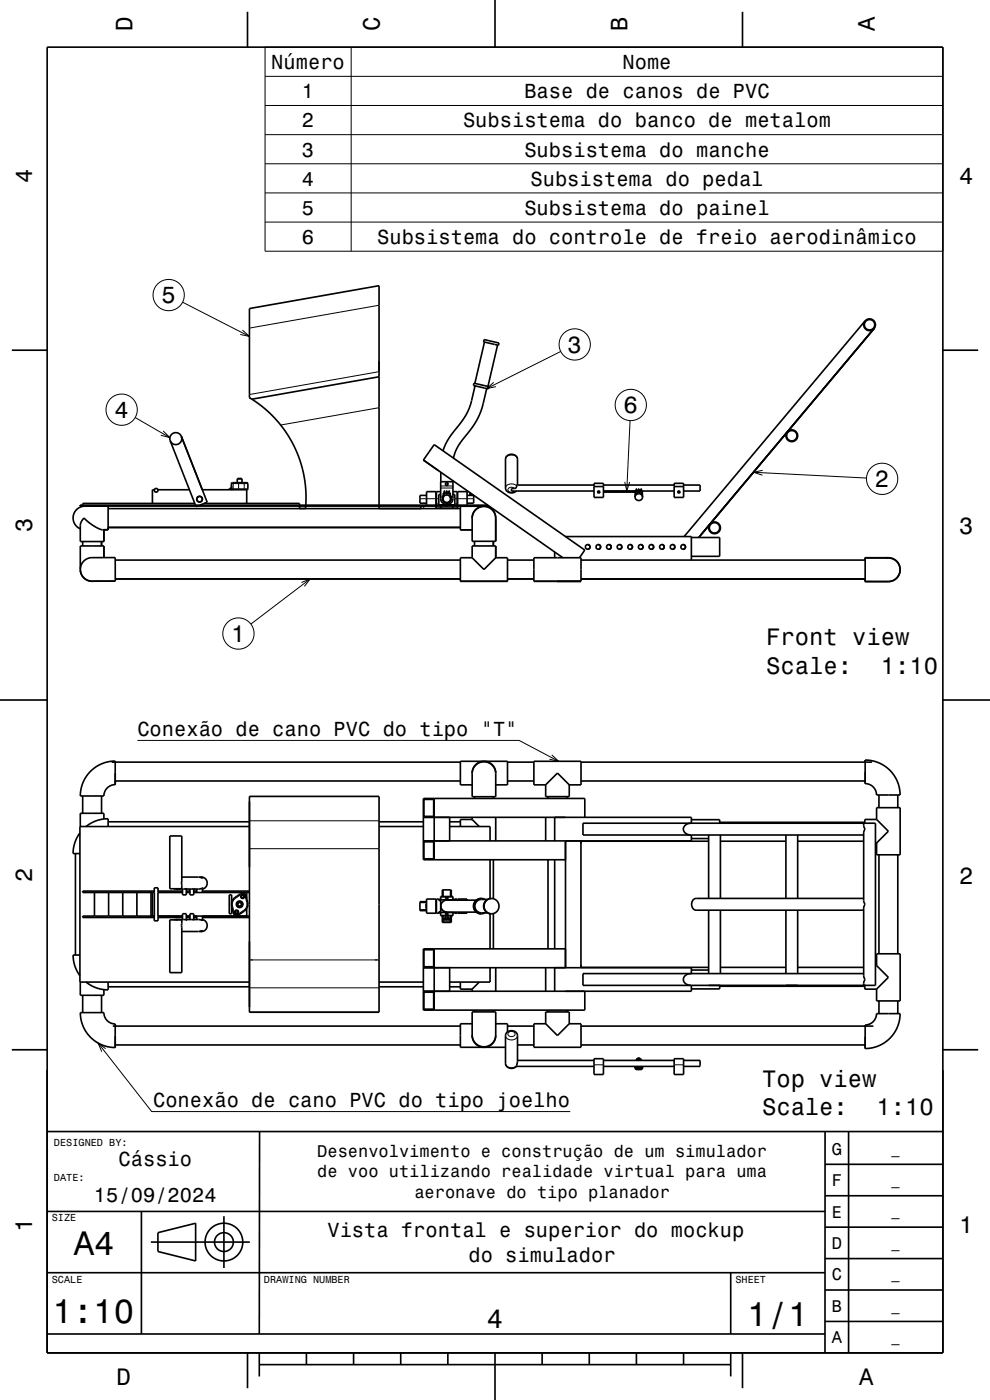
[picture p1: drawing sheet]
<svg xmlns="http://www.w3.org/2000/svg" width="210mm" height="297mm" viewBox="0 0 210 297" stroke-linecap="round" stroke-linejoin="round" font-family="sans-serif">
<g fill="none" stroke="#000" stroke-width=".35">
<path d="M10 10h190v277h-190zM52.5 2.5v7.5M105 0v10M157.5 2.5v7.5M2.5 74.3h7.5M80.4 79.9l-27 4.8-.5-.3M102.7 72l3.2 .8-.2 .5-3.1-.8zM102.8 72.6l-2.1 8.7M105.5 73.2l-2 8.8M183.5 68.1l-38.4 45.7M185.4 69.7l-37.2 44.3M200 74.3h7.5"/>
<path d="M36.1 93.5l5.4 13.7M38.5 92.6l5.5 13.9-1.6 .7M52.9 84.4v-18.9l27.5-4.9v46.6M52.9 84.4l.1 .1M53.3 84.6l2.7 2 2.4 2.2 2.2 2.8 1.6 2.7 1.3 3 .9 3.2 .4 3.2 .1 3.5M100.5 81.3l3.2 .7-.1 .5-3.2-.7zM100.8 81.9l-.9 3.5-.8 2.1-1 1.7-2.9 3.8-1.2 2.6M103.2 82.4l-.9 3.9-.7 2-1.3 2.1-3.1 4.1-.6 1.4-.4 1.3M17.5 107.4h.1M17.5 114.9v.9M17.7 119.1a2.46 2.46 0 0 1 1.8-.8h4.9l.1 5h-5a2.5 2.5 0 0 1-2.3-1.5 2.5 2.5 0 0 1 .5-2.7zM18 107.4a2.5 2.5 0 0 0-2.4 2 2.5 2.5 0 0 0 1.4 2.8"/>
<path d="M21.5 114.9v.9M22 112.4v2.5h-5v-3.6l.5-1.1a.34 .34 0 0 1 .4-.3 .34 .34 0 0 1 .3 .4l1.4 1.1 1.3 .7 .8 .3h1.2M22 118.3v-2.5h-5v4.9M22.9 107.4v5M22.9 107.9h74.8M24.4 118.8h73.3M32.7 103.9h-.4v2.9M33.5 103.9h6.7M41.3 106.8h-23.8v.4M41.5 107.4l.1 .1 .3-.1M42.9 103.9h9.5l.2-.2v-1.1l-.2-.2h-3.1l-.2 .2v1.3M43.3 106.8h20.2v.4"/>
<path d="M49.1 103.1h.1M49.1 103.6h-.5v.3M49.1 103.8l.2 .1M50.3 101.6h1M50.3 101.6v.8M51.3 101.6v.8M52.3 103.9v2.9M63.5 107.4v.5M63.5 107.9h1.3M64.8 107.4v.5M80.4 107.4v.5M80.4 107.9h8.9"/>
<path d="M89.3 107.4v.5M90.3 107.4h-.1M90.5 107.2v-2.9h2v2.9M90.5 105.1h-1.4v1.6h1.4M92.5 105.3h.1M92.5 106.3h.1M92.5 107.4v.4h4.6v-.4M93.5 104.9h-.4v2.2h3.4v-2.2h-.4M93.5 104.3h-.9v2.9M93.5 100.2v5.6a1.3 1.3 0 0 0 1.3 1.2 1.3 1.3 0 0 0 1.3-1.2v-3.6h-2.6M93.5 107.4v.4M94 105.8a.8 .8 0 0 1 .8-.8 .8 .8 0 0 1 .8 .8"/>
<path d="M94 105.8v-.6h-.2a1.07 1.07 0 0 0 .2 1.2 1.07 1.07 0 0 0 1.2 .2l.2-.1a1.38 1.38 0 0 0 .3-1.3h-.1v.6M94 105.8a.8 .8 0 0 0 .8 .8 .8 .8 0 0 0 .8-.8M94.2 104.1l.1 .8zM94.2 104.6h-.2v.9M94.3 104.6h.4M94.5 107v.1M94.6 107.4h.3M94.7 104.1l.1 .8zM94.8 104.6h.4M95.1 107v.1M95.2 104.1l.1 .8zM95.3 104.6h.2v.9"/>
<path d="M96 102v.2M96 107.4v.4M96.1 104.3h.9v2.9M97 105.3h.1M97 106.3h.1M97.1 107.2v-2.9h2v2.9M97.7 111.9h-74.8v.5M97.7 107.4v5h2.5M99.1 105.1h1.4v1.6h-1.4M99.2 107.4h.2M99.8 104.6h-.1v.5M99.9 105l.5 .1"/>
<path d="M99.9 104.7v.4M100 104.7l-.1 .2M100.2 118.3h-2.5v5h10v-5h-2.5M100.2 118.3v-2.5h5v2.5M100.2 118.3l2.5 2.5 2.5-2.5M100.7 114.8v1M100.8 108.2a2.5 2.5 0 0 1 2.8-.6 2.5 2.5 0 0 1 1.6 2.3v4.9h-5v-4.9a2.48 2.48 0 0 1 .6-1.7zM103.5 107.2h-86.5v.2h86.8M104.7 114.8v1M105.2 109.9a2.5 2.5 0 0 0-2.6-2.5 2.5 2.5 0 0 0-2.4 2.6M107.7 118.8h5.5M109.8 102.9l-.1-5.7-.6-.7-1-.1-.5 .3-.4 .6v6.4l.3 .5 .6 .3h.8l.6-.3"/>
<path d="M117.7 117.1v1.2M119.4 118.3l-29.6-20.7 2.3-3.3 32 22.4-1.2 1.6M120 113.8h26.7v5M123.2 118.8h60.3M124.7 115.5a.5 .5 0 0 1 .5 .5 .5 .5 0 0 1-.5 .5M126 102.9h-16.3l-.4 .7h-.8v.6h17.5M126 102.5h2v3h-2zM126 103.2h2M126.8 104.3l.4-.1v.3l-.3 .1zM126.8 104.3l.2 .1 .2-.1M126.9 115.5a.5 .5 0 0 1 .5 .5 .5 .5 0 0 1-.5 .5M128 102.9h15"/>
<path d="M128.1 104.2l.2 .3 .1-.2 .2 .2 .1-.2 .2 .2 .1-.2 .2 .2 .1-.2 .2 .2 .1-.2 .2 .2 .1-.2 .2 .2 .1-.2 .2 .2 .1-.2 .2 .2 .1-.2 .2 .2 .1-.2 .2 .2 .1-.2 .2 .2 .1-.2 .2 .2 .1-.2 .2 .2 .1-.2 .2 .2 .1-.2 .2 .2 .1-.2 .2 .2 .1-.2 .1 .2 .2-.2 .1 .2 .2-.2 .2 .2 .1-.2 .2 .2 .1-.2 .2 .2 .2-.1M128.1 104.2h6.7M129.2 115.5a.5 .5 0 0 1 .5 .5 .5 .5 0 0 1-.5 .5M131.4 115.5a.5 .5 0 0 1 .5 .5 .5 .5 0 0 1-.5 .5M133.7 115.5a.5 .5 0 0 1 .5 .5 .5 .5 0 0 1-.5 .5M134.7 105.5a.8 .8 0 0 0 .8 .7 .8 .8 0 0 0 .8-.7M134.7 105.5a.8 .8 0 0 1 .8-.8 .8 .8 0 0 1 .8 .8M134.8 104.9l-.1 .6M135 104.1h-.2v.9a.83 .83 0 0 1 .7-.5 .83 .83 0 0 1 .8 .5v-.9h-.2M135 103.7l.1 .8zM135 104.2h-7M135.1 104.1h.4"/>
<path d="M135.1 104.2h.4M135.5 103.7l.1 .8zM135.6 104.1h.3M135.6 104.2h.3M135.9 115.5a.5 .5 0 0 1 .5 .5 .5 .5 0 0 1-.5 .5M135.9 103.7l.2 .8zM136.1 104.2h6.9M136.3 104.9v.6M138.2 115.5a.5 .5 0 0 1 .5 .5 .5 .5 0 0 1-.5 .5M140.4 115.5a.5 .5 0 0 1 .5 .5 .5 .5 0 0 1-.5 .5M142.7 115.5a.5 .5 0 0 1 .5 .5 .5 .5 0 0 1-.5 .5M143 102.5h2v3h-2z"/>
<path d="M143 103.2h2M143.1 116.2l-.2 .3M143.8 104.3l.4-.1v.3l-.3 .1zM143.8 104.3l.2 .1 .2-.1M144.9 115.5a.5 .5 0 0 1 .5 .5 .5 .5 0 0 1-.5 .5M145 102.9h3.5v1.3h-3.5M146.7 114h6v4h-6M183.5 118.4h4.9a2.5 2.5 0 0 1 2.5 2.5 2.5 2.5 0 0 1-2.5 2.5h-4.9zM187.9 118.4a2.53 2.53 0 0 1 3 2.2 2.53 2.53 0 0 1-2.5 2.8M188.4 118.3h-5v.5M17 120.9a2.5 2.5 0 0 0 2.8 2.4M24.5 122.8h73.2"/>
<path d="M107.7 122.8h5.5M118 123.3h.5M123.2 123.3h-10v-5h10v5h-5M183.4 122.8l.1 .5M183.5 122.8h-60.3M0 148.5h10M200 148.5h10M17 176.7a7.4 7.4 0 0 0-1.5 4.4h1.5M17.5 168.9v3.6M18.2 175.3a7.4 7.4 0 0 1 4.7-1.6v1.6M21.5 168.9v3.6M22 173.7v-1.2h-5v2.8"/>
<path d="M22.9 174.3h30M23.7 161.7h74M24.4 164v2.5M24.4 164v2v-.3M24.4 165.7h73.3M24.4 161.5l.1 .2M24.4 161.5v2.5M24.4 161.5a7.4 7.4 0 0 0-7.4 7.4h5a2.4 2.4 0 0 1 2.4-2.4M24.5 165.7l-.1 .8M36 177.3h2.6v11.2h-2.6zM52.9 168.9h27.5v45.8h-27.5zM52.9 175.3h-35.9v33h35.9"/>
<path d="M80.4 174.3h9.4M80.4 175.3h9.4M89.8 173.4h56.9v1.2M89.9 169.6h2.1v3.6h-2.1zM89.9 178.6h2.1v3.6h-2.1zM92.1 169.4v13M95.4 174.3h2.3M95.4 173.4v5M95.4 175.3h8.6v3.1M100.2 173.8h-2.5v1.5M100.2 173.4v.4M100.2 173.8l1.5 1.5"/>
<path d="M100.2 166.5h-2.5v-5h10v5h-2.5M100.7 169v.4M100.8 162.4a2.5 2.5 0 0 1 2.8-.6 2.5 2.5 0 0 1 1.6 2.3v4.9h-5v-4.9a2.48 2.48 0 0 1 .6-1.7zM104.7 169v.4M105.2 164a2.5 2.5 0 0 0-2.6-2.5 2.5 2.5 0 0 0-2.4 2.6M105.2 173.4v5M107.7 161.7h5.5M107.7 165.7h5.5M115.7 166.5h-2.5v-5h10v5h-2.5M115.7 166.5v2.5h5v-2.5M115.7 173.4v5M115.7 166.5l2.5-2.5 2.5 2.5"/>
<path d="M116.2 169v.4M117.7 173.4v5M120 178.4v26.9M120.2 169v.4M123.2 179h.1M123.2 178.4v26.9M123.2 161.7h61.8M123.2 165.7h60.3M123.2 178.5h27.1M124.1 173.4v-4h-34.3v13h30.2M146.6 174.6a1.26 1.26 0 0 0-1.4 .6 1.26 1.26 0 0 0 .2 1.5l.6 .3 .6 .1M146.7 177.1v1.3h-56.9"/>
<path d="M146.7 173.9h6v.7M146.7 177.9h3.6M150.3 177.1v13.5M152.7 174.5h30.7M152.8 178.5h13.9M152.8 177.1v13.5M166.7 177.1v13.5M169.2 178.5h14M169.2 177.1v13.5M183.2 174.6v.7l.3 .6-.3 .7v14.5l.3 .7-.3 .8v14.5l.3 .7-.3 .6v.6M183.2 177.1h-59.5v-2.5h62v34.4h-62v-2.5h59.5M183.5 161.2v5"/>
<path d="M183.5 161.2v.5M183.5 165.7v.5M183.5 161.2a7.4 7.4 0 0 1 7.4 7.4h-5a2.4 2.4 0 0 0-2.4-2.4M183.5 163.7v2M185.7 178.8h.2M185.9 173.8h-2.5v.8M185.9 173.8v-2.5h5v10h-5v-2.5M185.9 173.8l2.5 2.5-2.5 2.5M186.4 168.6v2.7M190.4 168.6v2.7M16 181.1v21.5M20 189.3v5"/>
<path d="M23 189.3v5M26 189.3v5M29 189.3v5M32 189.3v5M32.3 189.3v5M32.7 189h-15.2v.3h15.2M32.7 188.3h.8v7h-.8zM32.7 194.3h-15.2v.3h15.2M33.5 194.3h5.2M33.5 189.3h5.2M33.5 194.6h5.2M33.5 189h5.2"/>
<path d="M36 195.1h2.6v11.2h-2.6zM36.9 188.5l.4 .1M37.3 195.1h2.2v-1.3h-.8v1.3M37.3 195.1h.4M37.3 195.1h-.4M37.3 188.6l2.2-.1v1.3h-.8v-1.2M37.7 188.5l-.4 .1M38.6 186.1l4.3 .1-.3-.1M39.5 195.1h1.6v-1.3h-.8v1.3M39.5 188.6l1.6-.1v1.3h-.8v-1.2M39.5 194.3h.8M39.5 189.3h.8"/>
<path d="M39.5 194.6h.8M39.5 189h.8M41.1 188.6l1.8-.1v.8M41.1 194.3h11.8M41.1 189.3h11.8M41.1 194.6h.6M41.1 189h.6M41.7 188.6v.7M41.7 194.3v.8M42.3 197.6h.3M42.6 186.1a1.28 1.28 0 0 1 1.3 1.1 1.28 1.28 0 0 1-1 1.4M42.6 186.1h.3"/>
<path d="M42.6 186.1h-.3M42.6 197.5h.3l-.8 .1h-3.5M42.9 197.5l-.3 .1M42.9 195.1a1.28 1.28 0 0 1 1 1.4 1.28 1.28 0 0 1-1.3 1.1M42.9 194.3v.9l-1.8-.1M42.9 194.6h10M42.9 189h10M49.1 191.4v-1.6h-.5v4h.5v-1.5M49.7 190.5l1.4-.9 .6-.1 .5 .5 .3 1.4a1.75 1.75 0 0 1-.7 1.9l-1.4 .9h-.5l-.4-.6-.4-1.4a1.74 1.74 0 0 1 .6-1.7zM52.3 189.3v1.3M52.3 192.7v1.6M89.1 193h1.4"/>
<path d="M89.1 191.4h1.4M90.5 190.7h2v3h-2zM90.5 191.3h-1.4v1.9h1.4M90.5 191.7v1M92.5 192.7h.1M92.5 191.7h.1M93.1 190.8h.4M93.1 193.7h.4M93.5 191h-.4v-.3h-.5v3h.5v-.3h.4M93.5 192.2h.1M93.5 190.9h2.6M93.5 192.3h.1"/>
<path d="M93.5 193.6h2.6M93.5 192.3a1.27 1.27 0 0 0 1.3 1.2M93.8 190.2v-1.4h1.9v1.4M93.8 194.3v1.4h1.9v-1.4M94 188.8v1.4M94 194.3v1.4M94 194.9h1.6M94 195.6h1.6M94 194.9v.2h1.5v-.2M94.2 195.1h.1M94.3 194.9v-.3h1v.3M94.5 194.3v.3"/>
<path d="M94.6 190.4h.4l.1 .2-.3 .2-.2-.1zM94.6 193.8l.2-.1 .3 .2-.3 .2-.2-.1zM94.7 195.1h.1M94.8 193.5h6.2M95 194.4h.1M95 194.3v.3M95.2 195.1h.1M95.6 188.8v1.4M95.6 194.3v1.4M96.1 191v-.8h-2.6v4.1h2.6v-.8M96.1 190.8h.4M96.1 193.7h.4"/>
<path d="M96.5 191v-.3h.5v.3M96.5 193.5v.2h.5v-.2M97.1 191v-.3h2v.3M97.1 193.5v.2h2v-.2M101 191h-6.2a1.27 1.27 0 0 0-1.3 1.2 1.27 1.27 0 0 0 1.3 1.3M102.1 190.6a1.63 1.63 0 0 0-1.7 1.6 1.63 1.63 0 0 0 1.7 1.7M102.1 190.6l.8 .2M102.1 190.6a1.63 1.63 0 0 0-1.6 1.6 1.63 1.63 0 0 0 1.6 1.7M102.9 193.7l-.8 .2M103.4 190.8a1.63 1.63 0 0 0-.8 1.9 1.63 1.63 0 0 0 1.7 1.2M103.4 190.8h-1.3a1.43 1.43 0 0 0-1.4 1.4 1.43 1.43 0 0 0 1.4 1.5h1.3M104 182.4v8.2"/>
<path d="M104 193.8v7.5M104.3 190.6l-.9 .2M104.3 190.6a1.63 1.63 0 0 1 1.6 1.6 1.63 1.63 0 0 1-1.6 1.7M104.3 190.6a1.63 1.63 0 0 0-1.6 1.6 1.63 1.63 0 0 0 1.6 1.7M104.7 182.4v8.3M104.7 193.8v7.5M116.2 182.4v18.9M117.7 182.4v18.9M150.3 193.1v13.4M152.8 193.1v13.4M166.7 193.1v13.4M169.2 193.1v13.4"/>
<path d="M183.2 190.6h-35.5a1.29 1.29 0 0 0-1 1.2 1.29 1.29 0 0 0 1 1.3h35.5M186.4 181.3v21M190.4 181.3v21M17 202.6h-1.5a7.4 7.4 0 0 0 1.5 4.4M17 208.3v2.8h5v-1.2M17.5 211.1v3.7M18.2 208.3a7.4 7.4 0 0 0 4.7 1.7v-1.7M21.5 211.1v3.7M22.9 209.3h30M23.9 217.7h73.8M24.4 219.7v2.5M24.4 219.7v2"/>
<path d="M24.4 217.2v2.5M24.4 217.2l.1 .5M24.4 217.2a2.4 2.4 0 0 1-2.4-2.4h-5a7.4 7.4 0 0 0 7.4 7.4M80.4 209.3h9.4M80.4 208.3h9.4M89.8 205.3h56.9v1.2M89.9 210.5h2.1v3.6h-2.1zM89.9 201.5h2.1v3.6h-2.1zM92.1 201.3v13M95.4 209.3h2.3M95.4 205.3v5M97.7 208.3v1.5h2.5"/>
<path d="M100.2 209.8v.5M100.2 214.7h5v4.9a2.5 2.5 0 0 1-2.5 2.5 2.5 2.5 0 0 1-2.5-2.5zM100.2 219.6a2.5 2.5 0 0 0 2.4 2.6 2.5 2.5 0 0 0 2.6-2.5M100.2 217.2h-2.5v5h9.5M100.7 214.3v.4M101.7 208.3l-1.5 1.5M104 205.3v3h-8.6M104.7 214.3v.4M105.2 205.3v5M105.2 217.2h2.5v1.7M107.5 219l.7-.3h.7l.6 .3 .3 .6v5.6l-.2 1-.8 .4-1.1-.2-.5-.7v-6zM107.7 217.7h5.5"/>
<path d="M115.7 217.2h-2.5v5h10v-5h-2.5M115.7 217.2v-2.5h5v2.5M115.7 217.2l2.5 2.5 2.5-2.5M115.7 205.3v5M116.2 214.3v.4M117.7 205.3v5M120 201.3h-30.2v13h34.3v-4M120.2 214.3v.4M123.2 204.7h.1M123.2 217.7h62.1M123.2 205.2h27.1M146.6 206.5a1.25 1.25 0 0 0-1.4 .6 1.25 1.25 0 0 0 .2 1.5l.6 .3 .6 .1"/>
<path d="M146.7 209v1.3h-56.9M146.7 205.8h3.6M152.7 209v.8h-6M152.7 209.2h30.7M152.8 205.2h13.9M169.2 205.2h14M183.4 209v.8h2.5M183.5 217.4v5M183.5 217.4v.3M183.5 217.4a2.4 2.4 0 0 0 2.4-2.4h5a7.4 7.4 0 0 1-7.4 7.4M183.5 219.9v2v-.2M185.7 204.8h.2"/>
<path d="M185.9 204.8v-2.5h5v10h-5v-2.5M185.9 204.8l2.5 2.5-2.5 2.5M186.4 212.3v2.7M190.4 212.3v2.7M2.5 222.7h7.5M24.4 221.7h73.3M24.5 221.7l-.1 .5M109.5 226.2h16.5M109.8 225h16.2M109.8 221.7h3.4M123.2 221.7h60.3M126 224.6h2v3.3h-2z"/>
<path d="M128 225h15M128 226.2h15M134.7 226.2v.5l.4 .1M134.8 226.2v.4h1.5v-.4M134.8 226.4h1.5M135 226.6v.3l.1-.3M135 224.7v.3M135 224.7l.2 .1h-.2M135 224.8l.2 .2M135 224.8v.2M135.1 226.9h.4M135.3 224.7l.4 .1"/>
<path d="M135.3 224.6h.4zM135.3 224.6h.4M135.3 224.6l-.3 .1M135.3 224.6v.2M135.5 226.6v.3M135.5 226.9h.1M135.5 226.8h.1M135.5 224.9v.1M135.5 224.9l.1 .1M135.5 224.9l-.2 .1M135.6 226.6v.3M135.7 224.9l-.1 .1"/>
<path d="M135.7 224.9v.1M135.7 224.9h.2M135.7 224.7l.1 .1M135.7 224.6v.2M135.8 224.8h-.1M135.9 224.6h-.2M135.9 224.6l-.1 .1 .3 .1M135.9 224.6v.1M135.9 224.9v.1M135.9 226.9h-.3M135.9 226.6v.3l.2-.3M136.1 224.8v.2"/>
<path d="M136.1 224.8h-.3l.1 .1M136.3 226.2v.4l-.4 .2M143 224.6h2v3.3h-2zM145 225h3.5v1.2h-3.5M175 240v47M180 240v47M183.5 221.7v.7M200 222.7h7.5M10 257h165M10.1 240.1h190M30 257v26M47.5 258v11"/>
<path d="M55.1 240l-.1 43M175 253.7h25M175 247h25M10 270h165M32 263.5h21M33.5 261.5l8-2v8l-8-2zM155 270v13M175 273.7h25M175 267h25M175 260.3h25M10 283h165M52.5 287v7.5"/>
<path d="M55 289.5h100M55 287v5M65 287v2.5M75 287v2.5M85 287v2.5M95 287v2.5M105 287v10M115 287v2.5M125 287v2.5M135 287v2.5M145 287v2.5M155 287v5"/>
<path d="M157.5 287v7.5M175 280.3h25"/>
<circle cx="184.5" cy="68.9" r="1.1"/>
<circle cx="184.5" cy="68.9" r="1.25"/>
<circle cx="37.3" cy="93.1" r="1.27"/>
<circle cx="168" cy="92.4" r="1.25"/>
<circle cx="168" cy="92.4" r="1.1"/>
<circle cx="33.1" cy="104" r=".4"/>
<circle cx="42.3" cy="105.9" r=".6"/>
<circle cx="94.8" cy="102.7" r=".3"/>
<circle cx="124.7" cy="116" r=".5"/>
<circle cx="126.9" cy="116" r=".5"/>
<circle cx="129.2" cy="116" r=".5"/>
<circle cx="131.4" cy="116" r=".5"/>
<circle cx="133.7" cy="116" r=".5"/>
<circle cx="135.9" cy="116" r=".5"/>
<circle cx="138.2" cy="116" r=".5"/>
<circle cx="140.4" cy="116" r=".5"/>
<circle cx="142.7" cy="116" r=".5"/>
<circle cx="144.9" cy="116" r=".5"/>
<circle cx="151.6" cy="112" r="1.25"/>
<circle cx="151.6" cy="112" r="1.1"/>
<circle cx="50.2" cy="193.5" r=".3"/>
<circle cx="50.2" cy="193.5" r=".4"/>
<circle cx="50.8" cy="191.8" r=".4"/>
<circle cx="50.8" cy="191.8" r=".6"/>
<circle cx="50.8" cy="191.8" r=".5"/>
<circle cx="50.8" cy="191.8" r=".7"/>
<circle cx="51.5" cy="190.2" r=".4"/>
<circle cx="51.5" cy="190.2" r=".3"/>
<circle cx="47.5" cy="263.5" r="2"/>
<circle cx="47.5" cy="263.5" r="4"/>
</g>
<g fill="none" stroke="#000" stroke-width=".21">
<path d="M56.2 10h143.8v43.3h-143.8zM56.2 16.2h143.8M74.5 10v43.3M56.2 22.4h143.8M56.2 28.6h143.8M56.2 34.7h143.8M56.2 40.9h143.8M56.2 47.1h143.8M38.7 64.1l14.2 7.3M51.4 70l1.5 1.4-1.9-.4M80.4 64.8l-27.5 4.8M80.4 78.8l-27.5 4.9"/>
<path d="M118.9 74.6l-15.7 7.8M28.7 88.6l7.3 4.2M34.6 91.4l1.4 1.4-1.9-.5M80.4 86.5l-20.9 3.7M104.7 81.1l-1.5 1.3 2-.4M107.2 97.4a1.36 1.36 0 0 1 1.3-.9 1.36 1.36 0 0 1 1.3 .9M133.6 89.2l-.6 15M161.8 99.8l-2 .4 1.9 .6M49.1 102.6h3.5M49.1 103.7l.2 .2M49.1 103.7h3.5M49.1 102.6v1"/>
<path d="M49.3 102.4l-.2 .2M49.7 102.4l-.2 .2v1.1l.2 .2M50.5 102.4l.1 .2-.1 1.3M51.7 102.4l.1 .2-.1 1.3M89.1 105.8h3.4M89.9 107.4v.5M92.6 105.8h.5M92.6 106.9h.5M93.5 103.5h2.6M93.5 103.1h2.6M96.5 105.8h.5M96.5 106.9h.5"/>
<path d="M97.1 105.8h3.4M109.2 103.6a.8 .8 0 0 0-.9-.2 .8 .8 0 0 0-.5 .6 .93 .93 0 0 0 1.4 .2M109.6 103.1a1.41 1.41 0 0 0-2.4 .4M126 102.6h2M132.5 102.2l.5 2 .6-1.9M143 102.6h2M159.8 100.2l24 1.2M63.9 123.6l1.9-.8-1.2 1.6M65.8 122.8l-12.6 9.6M29.1 157.1h81l8.4 4.4M52.9 169h27.5M52.9 174.1h27.5"/>
<path d="M117 160.1l1.5 1.4-1.9-.4M49.3 192.2h-.2M49.3 192.2l.4 1.4M49.7 193.6a.55 .55 0 0 0 .8 .3M49.7 193.6h-.2M49.9 190.4l.1 .2M50 190.6a1.55 1.55 0 0 0-.7 1.6M50.5 193.9l.1 .2M51.1 189.6l.1 .2M51.2 189.8v-.1a.55 .55 0 0 1 .8 .4M51.2 189.8l-1.2 .8M51.7 193.1l.1 .2"/>
<path d="M51.7 193.1l-1.2 .8M52 190.1l.3 1.4M52.2 190l-.2 .1M52.3 191.5a1.54 1.54 0 0 1-.6 1.6M52.5 191.4l-.2 .1M52.9 180h27.5M93.5 190.3h2.6M93.5 194.2h2.6M52.9 203.6h27.5M52.9 209.6h27.5M52.9 214.7h27.5M107.2 219.7a1.34 1.34 0 0 0 1.3 .9 1.34 1.34 0 0 0 1.3-.9"/>
<path d="M107.9 219.1a.73 .73 0 0 1 .9-.3 .73 .73 0 0 1 .4 .8 .73 .73 0 0 1-.9 .3 .73 .73 0 0 1-.4-.8zM20.8 221.3l11.4 14.5h88.8M22.4 222.5l-1.6-1.2 .8 1.8M107.2 225.6a1.4 1.4 0 0 0 2.4 .5M126 225.9h2M143 225.9h2"/>
<circle cx="35.8" cy="62.6" r="3.3"/>
<circle cx="121.9" cy="73.1" r="3.3"/>
<circle cx="25.8" cy="86.9" r="3.3"/>
<circle cx="133.8" cy="85.9" r="3.3"/>
<circle cx="187.1" cy="101.6" r="3.3"/>
<circle cx="50.6" cy="134.4" r="3.3"/>
</g>
<g font-size="7.2">
<text x="15.7" y="266.3">A4</text>
<text x="11.1" y="280.7">1:10</text>
<text x="158.5" y="281.3">1/1</text>
</g>
<text font-size="5.8" x="103.3" y="281.6">4</text>
<g font-size="5">
<text x="28.1" y="6.5" transform="rotate(-90 28.1 6.5)">D</text>
<text x="80.6" y="6.5" transform="rotate(-90 80.6 6.5)">C</text>
<text x="133.1" y="6.5" transform="rotate(-90 133.1 6.5)">B</text>
<text x="185.6" y="6.5" transform="rotate(-90 185.6 6.5)">A</text>
<text x="6.8" y="38.7" transform="rotate(-90 6.8 38.7)">4</text>
<text x="203.5" y="39">4</text>
<text x="34.3" y="64.3">5</text>
<text x="120.4" y="74.8">3</text>
<text x="24.3" y="88.7">4</text>
<text x="132.3" y="87.7">6</text>
<text x="185.6" y="103.3">2</text>
<text x="6.8" y="112.9" transform="rotate(-90 6.8 112.9)">3</text>
<text x="203.5" y="113.2">3</text>
<text x="49.1" y="136.2">1</text>
<text x="162.5" y="136.9">Front view</text>
<text x="162.5" y="143">Scale:</text>
<text x="186.8" y="143">1:10</text>
<text x="6.8" y="187.1" transform="rotate(-90 6.8 187.1)">2</text>
<text x="203.5" y="187.4">2</text>
<text x="161.6" y="230.5">Top view</text>
<text x="161.6" y="236.5">Scale:</text>
<text x="185.9" y="236.5">1:10</text>
<text x="6.8" y="261.3" transform="rotate(-90 6.8 261.3)">1</text>
<text x="203.5" y="261.6">1</text>
<text x="24.7" y="293.8">D</text>
<text x="182.2" y="293.8">A</text>
</g>
<g font-size="4.3">
<text x="57.5" y="14.7">Número</text>
<text x="132.1" y="14.7">Nome</text>
<text x="64.1" y="20.9">1</text>
<text x="111.2" y="20.9">Base de canos de PVC</text>
<text x="64.1" y="27">2</text>
<text x="98.2" y="27">Subsistema do banco de metalom</text>
<text x="64.1" y="33.2">3</text>
<text x="111.2" y="33.2">Subsistema do manche</text>
<text x="64.1" y="39.4">4</text>
<text x="112.5" y="39.4">Subsistema do pedal</text>
<text x="64.1" y="45.6">5</text>
<text x="111.2" y="45.6">Subsistema do painel</text>
<text x="64.1" y="51.8">6</text>
<text x="80" y="51.8">Subsistema do controle de freio aerodinâmico</text>
<text x="29.1" y="156.1">Conexão de cano PVC do tipo &quot;T&quot;</text>
<text x="32.5" y="234.8">Conexão de cano PVC do tipo joelho</text>
<text x="25.1" y="247.4">Cássio</text>
<text x="19.9" y="254.9">15/09/2024</text>
<text x="69.5" y="262.5">Vista frontal e superior do mockup</text>
<text x="99.4" y="267.7">do simulador</text>
</g>
<g font-size="3.6">
<text x="67.3" y="245.4">Desenvolvimento e construção de um simulador</text>
<text x="176.4" y="245">G</text>
<text x="67.3" y="249.8">de voo utilizando realidade virtual para uma</text>
<text x="176.4" y="251.6">F</text>
<text x="87.9" y="254.1">aeronave do tipo planador</text>
<text x="176.4" y="258.3">E</text>
<text x="176.4" y="265">D</text>
<text x="176.4" y="271.6">C</text>
<text x="176.4" y="278.3">B</text>
<text x="176.4" y="285">A</text>
</g>
<g font-size="2.9">
<text x="189.1" y="244.7">_</text>
<text x="189.1" y="251.4">_</text>
<text x="189.1" y="258">_</text>
<text x="189.1" y="264.7">_</text>
<text x="189.1" y="271.4">_</text>
<text x="189.1" y="278">_</text>
<text x="189.1" y="284.7">_</text>
</g>
<g font-size="2.2">
<text x="11.5" y="243">DESIGNED BY:</text>
<text x="11.5" y="250.5">DATE:</text>
<text x="11" y="259.1">SIZE</text>
<text x="11" y="272.1">SCALE</text>
<text x="56" y="272.1">DRAWING NUMBER</text>
<text x="156" y="272.1">SHEET</text>
</g>
</svg>
